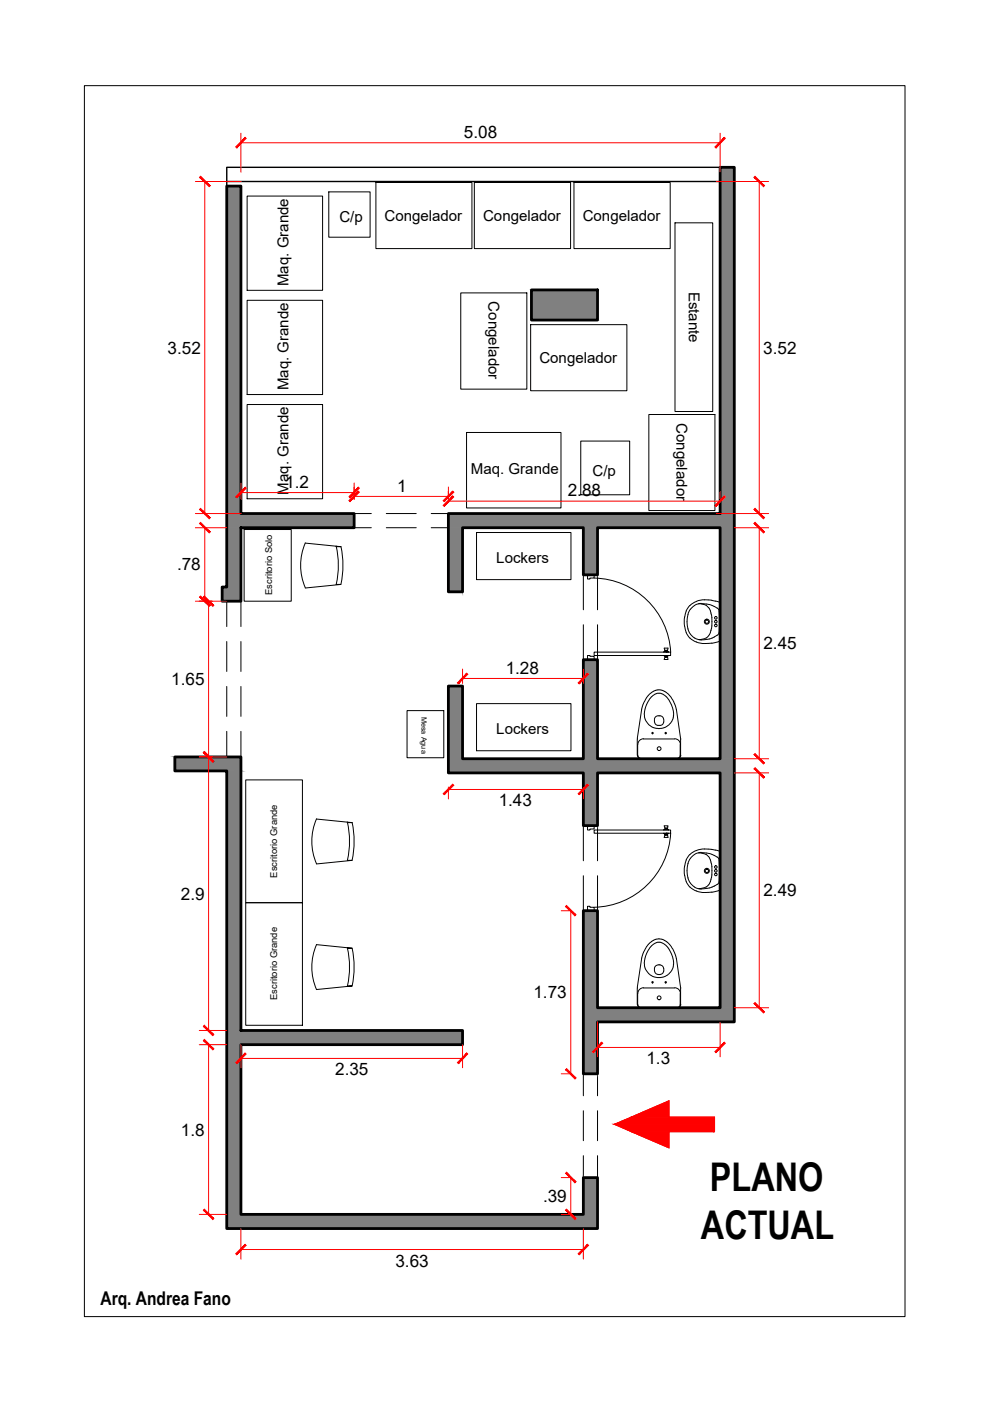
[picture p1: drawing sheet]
<svg xmlns="http://www.w3.org/2000/svg" width="210mm" height="297mm" viewBox="0 0 210 297" stroke-linecap="round" stroke-linejoin="round" font-family="sans-serif">
<!-- layer: 3 -->
<path d="M48.1 38.5h104.6M152.7 35.5h-104.6v4" fill="none" stroke="#000" stroke-width=".3"/>
<!-- layer: 1 -->
<g fill="none" stroke="#000" stroke-width=".21">
<path d="M75.1 108.9h3.6M75.1 111.9h3.6M81.9 108.9h6.4M81.9 111.9h6.4M91.4 108.9h3.7M91.4 111.9h3.7M101 112.9h20.1v10h-20.1zM48.1 127.5v5.3M48.1 136v6.4M51.1 127.5v5.3M51.1 136v6.4M123.7 121.9v7.4"/>
<path d="M123.7 132.5v7.4M126.7 121.9v7.4M126.7 132.5v7.4M48.1 145.5v6.4M48.1 155.1v5.4M51.1 145.5v6.4M51.1 155.1v5.4M101 149.2h20.1v10h-20.1zM123.7 175v7.5M126.7 175v7.5M123.7 185.7v7.4M126.7 185.7v7.4"/>
<path d="M123.7 227.7v4.6M123.7 235.5v6.4M126.7 227.7v4.6M126.7 235.5v6.4M123.7 245v4.7M126.7 245v4.7"/>
</g>
<!-- layer: muebles -->
<g fill="none" stroke="#000" stroke-width=".21">
<path d="M79.7 38.7h20.4v14h-20.4zM100.6 38.7h20.4v14h-20.4zM121.7 38.7h20.4v14h-20.4zM52.4 41.6h16v20h-16zM69.7 40.7h8.8v9.6h-8.8zM143.1 47.2h8v40h-8zM52.4 63.7h16v20h-16zM97.7 62.1h14v20.4h-14zM112.5 68.8h20.4v14h-20.4zM52.4 85.8h16v19.9h-16zM98.9 91.7h20v16h-20zM123.1 93.5h10.4v11.4h-10.4z"/>
<path d="M137.6 87.9h14v20.3h-14zM51.8 112.3h10v15.2h-10zM71.3 115.8a18 18 0 0 1 0 8.1M71.3 115.9h1l-7.6-.8a11.8 11.8 0 0 0 0 9.5M72.3 115.9a19 19 0 0 1 0 8M71.3 123.9h1l-7.6 .8M124.6 121.9v.9h.5v-.2h.9v-.7M124.6 139.9v-.9h.5v.1h.9v.8M126 138.3h16.2v.7h-16.2zM126 122.6a16.6 16.6 0 0 1 16.2 15.7M140.7 139h.1M140.7 139h1.1"/>
<path d="M140.7 139l.3 .1M141 138.1l-.3 .2 1.1-.1M141 139.1v.2h.4M141 139.1h.5M141 138.1h.5M141 139.2h.5M141.1 138l-.3-.6h.8l-.1 .5h-.1l.1 .2M141.1 139.3l-.3 .5h.8l-.2-.5M141.1 139.4h.3M141.1 137.9h.3M141.3 138.3h.1M141.4 138h-.4"/>
<path d="M141.5 138l-.5 .1M141.5 138.1l.3 .1M141.8 139h.1M141.8 139l-.4 .3M141.8 138.2v.1M145.2 130.8v2M145.2 132.8a4.1 4.1 0 0 0 1 2.5M145.9 133.3a3.2 3.2 0 0 0 4.3 2.2h.2M146.2 128.4a3.9 3.9 0 0 0-1 2.4M146.3 135.3l1.4 .8M146.4 129.1a5.5 5.5 0 0 0-.5 4.3M147.6 136.1l1.8 .3"/>
<path d="M147.7 127.5l-1.4 .9M148.1 128l1.3 .2 .8 .6M149.4 127.2h.7M149.4 127.2l-1.8 .3M149.8 135.2l-.8 .3-.9 .1M150.1 136.4h-.7M150.2 127.2l.7 .1M150.2 128.8l.4 .7M150.4 128.2l-.6-.1a2.96 2.96 0 0 0-3.4 1.1M150.4 128.2l1 .4M150.6 129.5l.2 .9M150.6 134.1l-.8 1.2"/>
<path d="M150.7 133.6l-.1 .5M150.8 133.3l-.1 .4M150.9 130.3v.6M150.9 127.3l.8 .2M150.9 131v1.7M150.9 132.7v.6M150.9 136.3l-.7 .1M151.4 128.6l.7 .3M151.7 127.4l.9 .3M152.1 128.9l.4 .7M152.5 129.6v3.6a1.71 1.71 0 0 1-1.4 2l-.7 .3M152.6 136l-1.7 .4"/>
<path d="M152.6 127.7h.1M152.7 127.7v8.1M152.7 135.9h-.1M86.3 150.7h7.8v10h-7.8zM135.1 156.8v3.3M135.2 156.6v.1M136.4 156.7h6.6M136.4 156.6a1.21 1.21 0 0 0-1.2 1.2v2.3a.78 .78 0 0 0 .7 .7M138.1 147.8l1.1-.8h1l1.3 .9 .9 1.6 .4 1.6-.1 1.2-.6 1.1-1 .8-1.2 .3-1.4-.2-1-.7-.7-1.1-.2-1 .2-1.2 .4-1.2zM138.8 152.6v.5M138.8 153.1a.74 .74 0 0 0 .7 .7M139.5 153.8h.5"/>
<path d="M139.5 151.8a.78 .78 0 0 0-.7 .7M139.6 151.8a.97 .97 0 0 1 1.1 .7M139.7 146.3l-1 .2-.9 .6-.7 .8-.8 1.5-.3 .9-.9 6.3M139.7 146.3l.9 .1 1.2 .8 .5 .6 .7 1.4 .4 1.2 .9 6.2M140.7 153.1a.74 .74 0 0 1-.7 .7M140.7 152.6v.5M143.1 156.6a1.21 1.21 0 0 1 1.2 1.2M144.2 157.9v2.2a.7 .7 0 0 1-.7 .7M144.3 156.8v3.3M144.3 156.6v.1M52.1 165.4h12v26h-12zM67.1 173.7l7.6 .7h-1.1"/>
<path d="M67.1 173.6a11.8 11.8 0 0 0 0 9.5M73.6 174.3a18 18 0 0 1 .1 8.1M74.7 174.4a19 19 0 0 1 0 8M124.6 175v1h.5v-.2h.9v-.8M126 176h16.2v.7h-16.2zM135.2 160.1a.7 .7 0 0 0 .7 .7M135.8 160.9h7.8M140.7 176.7l.3 .1M140.7 175.9h1.1M140.7 176.7h1.1M141 175.8l-.3 .2M141 176.8l.5 .1"/>
<path d="M141 175.8h.5M141 176.8h.5M141 176.9l.4 .1M141 175.7h.5M141.1 175.6l-.3-.5h.8l-.2 .5M141.1 175.6h.3M141.1 177.1h.3M141.3 176.7h.1M141.4 175.6l.4 .3M141.4 175.6h-.4v.2M141.5 176.8l-.1 .3h.1l.1 .4h-.8l.3-.5M141.8 175.9v.1"/>
<path d="M141.8 176.7h.1M141.8 176.7l-.3 .1M142.2 176.7a16.6 16.6 0 0 1-16.2 15.7M144.3 160.1a.7 .7 0 0 1-.7 .7M52.1 191.4h12v26h-12zM73.6 182.4h1.1l-7.6 .8M124.6 193.1v-.9h.5v.2h.9v.7M139.7 199.1l-1 .2-.9 .6-.7 .8-.7 1.2-.4 1.2-.9 6.3M139.7 199.1l.9 .1 1 .7 .7 .8 .7 1.3 .4 1.2 .9 6.2M145.2 183.6v2.1M145.2 185.6a4.1 4.1 0 0 0 1 2.5M145.9 186.1a3.1 3.1 0 0 0 4.1 2.2h.4"/>
<path d="M145.9 183.1a5.8 5.8 0 0 0 0 3.1M146.2 181.2a3.9 3.9 0 0 0-1 2.4M146.3 188.1l1.4 .8M147.6 188.9l1.8 .3M147.7 180.3l-1.4 .9M148.1 180.9h.9l.8 .3M148.7 180.8l1.7 .2M148.7 180.7a3.1 3.1 0 0 0-2.8 2.4M149.4 180h.7M149.4 180l-1.8 .3M149.8 188l-.8 .3-.9 .1M149.8 181.2l.4 .4"/>
<path d="M150.1 189.2h-.7M150.2 180l.7 .1M150.2 187.6l-.4 .4M150.2 181.6l.2 .2M150.4 187.4l-.2 .2M150.4 181.9l.2 .5M150.4 181l1 .4M150.6 182.3l.2 .8M150.6 186.9l-.2 .4M150.8 186.1l-.2 .8M150.9 183.1v.6M150.9 180.1l.8 .2"/>
<path d="M150.9 183.7v1.8M150.9 185.5v.6M150.9 189.1l-.7 .1M151.4 181.4l.7 .3M151.7 180.2l.9 .3M152.1 187.5l-1.7 .8M152.1 181.7a2.16 2.16 0 0 1 .4 2v3.2M152.5 186.9l-.4 .6M152.6 188.8l-1.7 .4M152.6 180.5l.1 .1M152.7 180.6h.1M152.7 180.6v8"/>
<path d="M152.7 188.7h-.1M67.1 200.3l7.6 .7h-1.1M67.1 200.3a11.8 11.8 0 0 0 0 9.5l7.6-.8h-1.1M73.6 200.9a18 18 0 0 1 .1 8.1M74.7 201a19 19 0 0 1 0 8M135.1 209.6v3.4M135.2 213a.7 .7 0 0 0 .7 .7h7.7a.7 .7 0 0 0 .7-.7M135.2 209.4v.1M136.4 209.5h6.6M136.4 209.4a1.21 1.21 0 0 0-1.2 1.2v2.4a.78 .78 0 0 0 .7 .7M138 200.6l1.4-.8 1.1 .1 1 .8 .9 1.6 .4 1.6-.1 1.2-.6 1.1-1.1 .8-.9 .3-1.5-.2-1-.6-.8-1-.2-1.2 .1-1.1 .5-1.4zM138.8 205.9a.74 .74 0 0 0 .7 .7"/>
<path d="M139.5 206.6h.5M139.5 204.6a.95 .95 0 0 0-.7 1.3M139.6 204.6h.3M139.9 204.6a.78 .78 0 0 1 .8 .8M140.7 205.9a.74 .74 0 0 1-.7 .7M140.7 205.3v.6M143.1 209.4a1.21 1.21 0 0 1 1.2 1.2M144.2 210.7v2.3a.7 .7 0 0 1-.7 .7M144.3 209.6v3.4M144.3 209.4v.1"/>
<circle cx="149.9" cy="131.8" r=".36"/>
<circle cx="149.9" cy="131.8" r=".53"/>
<circle cx="151.8" cy="131.8" r=".28"/>
<circle cx="151.8" cy="132.6" r=".28"/>
<circle cx="151.8" cy="131" r=".28"/>
<circle cx="138.4" cy="155.4" r=".15"/>
<circle cx="139.7" cy="158.7" r=".4"/>
<circle cx="141.1" cy="155.4" r=".15"/>
<circle cx="149.9" cy="184.6" r=".36"/>
<circle cx="149.9" cy="184.6" r=".53"/>
<circle cx="151.8" cy="184.6" r=".28"/>
<circle cx="151.8" cy="183.8" r=".28"/>
<circle cx="151.8" cy="185.4" r=".28"/>
<circle cx="138.4" cy="208.3" r=".15"/>
<circle cx="139.7" cy="211.6" r=".4"/>
<circle cx="141.1" cy="208.3" r=".15"/>
</g>
<!-- layer: 0 -->
<path d="M17.9 18.2h174v260.9h-174z" fill="none" stroke="#000" stroke-width=".21"/>
<!-- layer: HASH MURO -->
<g fill="#808080" stroke="#808080" stroke-width=".21">
<path d="M112.7 61.5l14 6.4v-6.4zM112.7 61.5l14 6.4h-14z"/>
<path d="M152.7 35.5l3 73.4v-73.4zM152.7 35.5l3 73.4h-3z"/>
<path d="M48.1 39.5l3 69.4v-69.4zM48.1 39.5l3 69.4h-3z"/>
<path d="M95.1 108.9l60.6 3v-3zM95.1 108.9l60.6 3h-60.6z"/>
<path d="M48.1 108.9l27 3v-3zM48.1 108.9l27 3h-27z"/>
<path d="M123.7 111.9l3 10v-10zM123.7 111.9l3 10h-3z"/>
<path d="M48.1 111.9l3 12.6v-12.6zM48.1 111.9l3 12.6h-3z"/>
<path d="M95.1 111.9l3 13.6v-13.6zM95.1 111.9l3 13.6h-3z"/>
<path d="M47.1 124.5l4 3v-3zM47.1 124.5l4 3h-4z"/>
<path d="M152.7 111.9l3 49v-49zM152.7 111.9l3 49h-3z"/>
<path d="M123.7 139.9l3 21v-21zM123.7 139.9l3 21h-3z"/>
<path d="M95.1 145.5l3 15.4v-15.4zM95.1 145.5l3 15.4h-3z"/>
<path d="M37.1 160.5l14 2.9v-2.9zM37.1 160.5l14 2.9h-14z"/>
<path d="M95.1 160.9l60.6 3v-3zM95.1 160.9l60.6 3h-60.6z"/>
<path d="M123.7 163.9l3 11.1v-11.1zM123.7 163.9l3 11.1h-3z"/>
<path d="M152.7 163.9l3 49.8v-49.8zM152.7 163.9l3 49.8h-3z"/>
<path d="M123.7 193.1l3 20.6v-20.6zM123.7 193.1l3 20.6h-3z"/>
<path d="M123.7 213.7l32 3v-3zM123.7 213.7l32 3h-32z"/>
<path d="M48.1 163.4l3 55.1v-55.1zM48.1 163.4l3 55.1h-3z"/>
<path d="M48.1 218.5l50 3v-3zM48.1 218.5l50 3h-50z"/>
<path d="M123.7 216.7l3 11v-11zM123.7 216.7l3 11h-3z"/>
<path d="M123.7 249.7l3 7.8v-7.8zM123.7 249.7l3 7.8h-3z"/>
<path d="M48.1 221.5l3 36v-36zM48.1 221.5l3 36h-3z"/>
<path d="M48.1 257.5l78.6 3v-3zM48.1 257.5l78.6 3h-78.6z"/>
</g>
<!-- layer: 4 -->
<path d="M48.1 39.5h3v69.4h24v3h-24v15.6h-4v-3h1zM152.7 35.5h3v181.2h-29v11h-3v-34.6h3v20.6h26v-49.8h-26v11.1h-3v-11.1h-28.6v-18.4h3v15.4h25.6v-21h3v21h26v-49h-26v10h-3v-10h-25.6v13.6h-3v-16.6h57.6zM112.7 61.5h14v6.4h-14zM37.1 160.5h14v58h47v3h-47v36h72.6v-7.8h3v10.8h-78.6v-97.1h-11z" fill="none" stroke="#000" stroke-width=".59"/>
<!-- layer: cotas -->
<g fill="none" stroke="#f00" stroke-width=".21">
<path d="M41.4 38.5h9.7M43.4 38.5v70.4M51.1 28.2v8.3M51.1 30.3h101.6M151.8 38.5h11.2M152.7 28.2v8.3M161 38.5v70.4M41.4 108.9h9.7M41.4 111.9h6.7M43.4 111.9v15.6M51.1 102.4v3.5M51.1 104.4h24"/>
<path d="M75.1 102.4v3.5M75.1 105.2h20M95.1 103.3v2.6M95.1 106.3h57.6M151.8 108.9h11.2M152.7 104.2v1.7M155.7 111.9h7.3M161 111.9v49M41.4 127.5h6.7M44.2 127.5v91M98.1 141.9v3M98.1 143.8h25.6"/>
<path d="M123.7 141.9v3M42.2 160.5h5.9M95.1 166.9v2.5M95.1 167.4h28.6M123.7 166.9v2.5M155.7 160.9h7.3M155.7 163.9h7.3M161 163.9v49.8M119 193.1h1.7M121 193.1v34.6M42.2 218.5h5.9M126.7 216.7v7.4"/>
<path d="M152.7 216.7v7.4M155.7 213.7h7.3M42.2 221.5h5.9M44.2 221.5v36M51.1 221.5v4.9M51.1 224.4h47M98.1 221.5v4.9M119 227.7h1.7M126.7 222.1h26M130.2 238.4l11.6-5v3.5h9.7v3h-9.7v3.5zM42.2 257.5h5.9M119 249.7h1.7"/>
<path d="M119 257.5h1.7M121 249.7v7.8M51.1 260.5v6.5M51.1 264.9h72.6M123.7 260.5v6.5"/>
</g>
<!-- layer: 0 -->
<g fill="#f00" stroke="#f00" stroke-width=".21">
<path d="M52 29.1l-1.8 2.3 2-2.1zM52 29.1l-1.8 2.3-.2-.2z"/>
<path d="M153.6 29.1l-2 2.1 .2 .2zM153.6 29.1l.2 .2-2 2.1z"/>
<path d="M42.3 37.6l2.1 2 .2-.2zM42.3 37.6l.2-.2 2.1 2z"/>
<path d="M42.3 108l2.3 1.8-2.1-2zM42.3 108l2.3 1.8-.2 .2z"/>
<path d="M159.9 37.6l2 2 .2-.2zM159.9 37.6l.2-.2 2 2z"/>
<path d="M159.9 108l2.2 1.8-2-2zM159.9 108l2.2 1.8-.2 .2z"/>
<path d="M52 103.3l-1.8 2.2 2-2zM52 103.3l-1.8 2.2-.2-.2z"/>
<path d="M76 103.3l-2 2 .2 .2zM76 103.3l.2 .2-2 2z"/>
<path d="M96 105.2l-1.8 2.2 2-2zM94 107.1l2-1.9-1.8 2.2z"/>
<path d="M151.6 107.1l.2 .3 1.8-2.2zM153.6 105.2l.2 .2-2 2z"/>
<path d="M42.3 111l2.1 2 .2-.2zM42.3 111l.2-.3 2.1 2.1z"/>
<path d="M42.3 126.6l2.3 1.8-2.1-2zM42.3 126.6l2.3 1.8-.2 .2z"/>
<path d="M124.6 142.7l-2 2.1 .2 .2zM124.6 142.7l.2 .3-2 2z"/>
<path d="M99 142.7l-1.8 2.3 2-2zM99 142.7l-1.8 2.3-.2-.2z"/>
<path d="M159.9 111l2 2 .2-.2zM159.9 111l.2-.3 2 2.1z"/>
<path d="M160.1 159.8l-.2 .2 2.2 1.8zM159.9 160l2.2 1.8-.2 .2z"/>
<path d="M159.9 163l2 2 .2-.2zM159.9 163l.2-.2 2 2z"/>
<path d="M160.1 212.6l-.2 .2 2.2 1.7zM159.9 212.8l2.2 1.7-.2 .3z"/>
<path d="M151.6 223l.2 .2 1.8-2.2zM153.6 221l.2 .2-2 2z"/>
<path d="M127.6 221l-1.8 2.2 2-2zM127.6 221l-1.8 2.2-.2-.2z"/>
<path d="M119.9 192.2l2 2 .2-.2zM119.9 192.2l.2-.2 2 2z"/>
<path d="M120.1 226.6l-.2 .2 2.2 1.8zM119.9 226.8l2.2 1.8-.2 .2z"/>
<path d="M119.9 248.8l2 2 .2-.2zM119.9 248.8l.2-.3 2 2.1z"/>
<path d="M120.1 256.4l-.2 .2 2.2 1.8zM119.9 256.6l2.2 1.8-.2 .2z"/>
<path d="M122.6 265.8l.2 .2 1.8-2.2zM124.6 263.8l.2 .2-2 2z"/>
<path d="M52 263.8l-1.8 2.2 2-2zM52 263.8l-1.8 2.2-.2-.2z"/>
<path d="M43.1 220.6l2 2 .2-.2zM43.1 220.6l.2-.2 2 2z"/>
<path d="M43.3 256.4l-.2 .2 2.2 1.8zM43.1 256.6l2.2 1.8-.2 .2z"/>
<path d="M43.3 217.4l-.2 .2 2.2 1.8zM43.1 217.6l2.2 1.8-.2 .2z"/>
<path d="M43.1 159.6l2 2 .2-.2zM43.3 159.3l2 2.1-2.2-1.8z"/>
<path d="M122.6 168.3l.2 .2 1.8-2.2zM124.6 166.3l.2 .2-2 2z"/>
<path d="M96 166.3l-1.8 2.2 2-2zM94 168.3l2-2-1.8 2.2z"/>
<path d="M76 104.1l-1.8 2.2 2-1.9zM74 106.1l2-2-1.8 2.2z"/>
<path d="M94 106.1l.2 .2 1.8-2.2zM96 104.1l.2 .3-2 1.9z"/>
<path d="M43.1 126.6l2 2 .2-.2zM43.1 126.6l.2-.2 2 2z"/>
<path d="M43.3 159.3l-.2 .3 2.2 1.8zM43.1 159.6l2.2 1.8-.2 .2z"/>
<path d="M52 223.3l-1.8 2.2 2-2zM52 223.3l-1.8 2.2-.2-.2z"/>
<path d="M99 223.3l-2 2 .2 .2zM99 223.3l.2 .2-2 2z"/>
</g>
<!-- layer: cotas -->
<g fill="#f00" stroke="#f00" stroke-width=".21">
<path d="M133.8 236.9l8-3.5v3.5z"/>
<path d="M133.8 239.9h8v3.5z"/>
<path d="M133.8 236.9l17.7 1.5v-1.5zM130.2 238.4l3.6-1.5 17.7 1.5z"/>
<path d="M130.2 238.4l21.3 1.5v-1.5zM130.2 238.4l21.3 1.5h-17.7z"/>
</g>
<g font-size="8.4">
<text x="150.5" y="252.6">PLANO</text>
<text x="148.6" y="262.7">ACTUAL</text>
</g>
<text font-size="4" x="21.3" y="276.7">Arq. Andrea Fano</text>
<g font-size="3.6">
<text x="98.4" y="29.2">5.08</text>
<text x="35.5" y="75">3.52</text>
<text x="161.8" y="75">3.52</text>
<text x="60.5" y="103.4">1.2</text>
<text x="84.2" y="104.2">1</text>
<text x="120.4" y="105.2">2.88</text>
<text x="37.5" y="120.9">.78</text>
<text x="161.9" y="137.7">2.45</text>
<text x="107.2" y="142.8">1.28</text>
<text x="36.3" y="145.2">1.65</text>
<text x="105.7" y="171">1.43</text>
<text x="38.3" y="190.8">2.9</text>
<text x="161.9" y="190">2.49</text>
<text x="113.1" y="211.7">1.73</text>
<text x="137.1" y="225.7">1.3</text>
<text x="71.1" y="228">2.35</text>
<text x="38.3" y="240.7">1.8</text>
<text x="115.1" y="254.8">.39</text>
<text x="83.8" y="268.6">3.63</text>
</g>
<g font-size="3.2">
<text x="72" y="47.1">C/p</text>
<text x="81.5" y="46.8">Congelador</text>
<text x="102.4" y="46.8">Congelador</text>
<text x="123.6" y="46.8">Congelador</text>
<text x="61.2" y="60.7" transform="rotate(-90 61.2 60.7)">Maq. Grande</text>
<text x="103.6" y="63.9" transform="rotate(90 103.6 63.9)">Congelador</text>
<text x="146" y="61.8" transform="rotate(90 146 61.8)">Estante</text>
<text x="114.4" y="77">Congelador</text>
<text x="61.2" y="82.8" transform="rotate(-90 61.2 82.8)">Maq. Grande</text>
<text x="143.5" y="89.7" transform="rotate(90 143.5 89.7)">Congelador</text>
<text x="99.9" y="100.5">Maq. Grande</text>
<text x="125.6" y="100.9">C/p</text>
<text x="61.2" y="104.9" transform="rotate(-90 61.2 104.9)">Maq. Grande</text>
<text x="105.2" y="119.3">Lockers</text>
<text x="105.2" y="155.6">Lockers</text>
</g>
<g font-size="2">
<text x="57.7" y="126.2" transform="rotate(-90 57.7 126.2)">Escritorio Solo</text>
<text x="58.8" y="186.1" transform="rotate(-90 58.8 186.1)">Escritorio Grande</text>
<text x="58.8" y="212" transform="rotate(-90 58.8 212)">Escritorio Grande</text>
</g>
<text font-size="1.6" x="89.4" y="151.9" transform="rotate(90 89.4 151.9)">Mesa Agua</text>
</svg>
